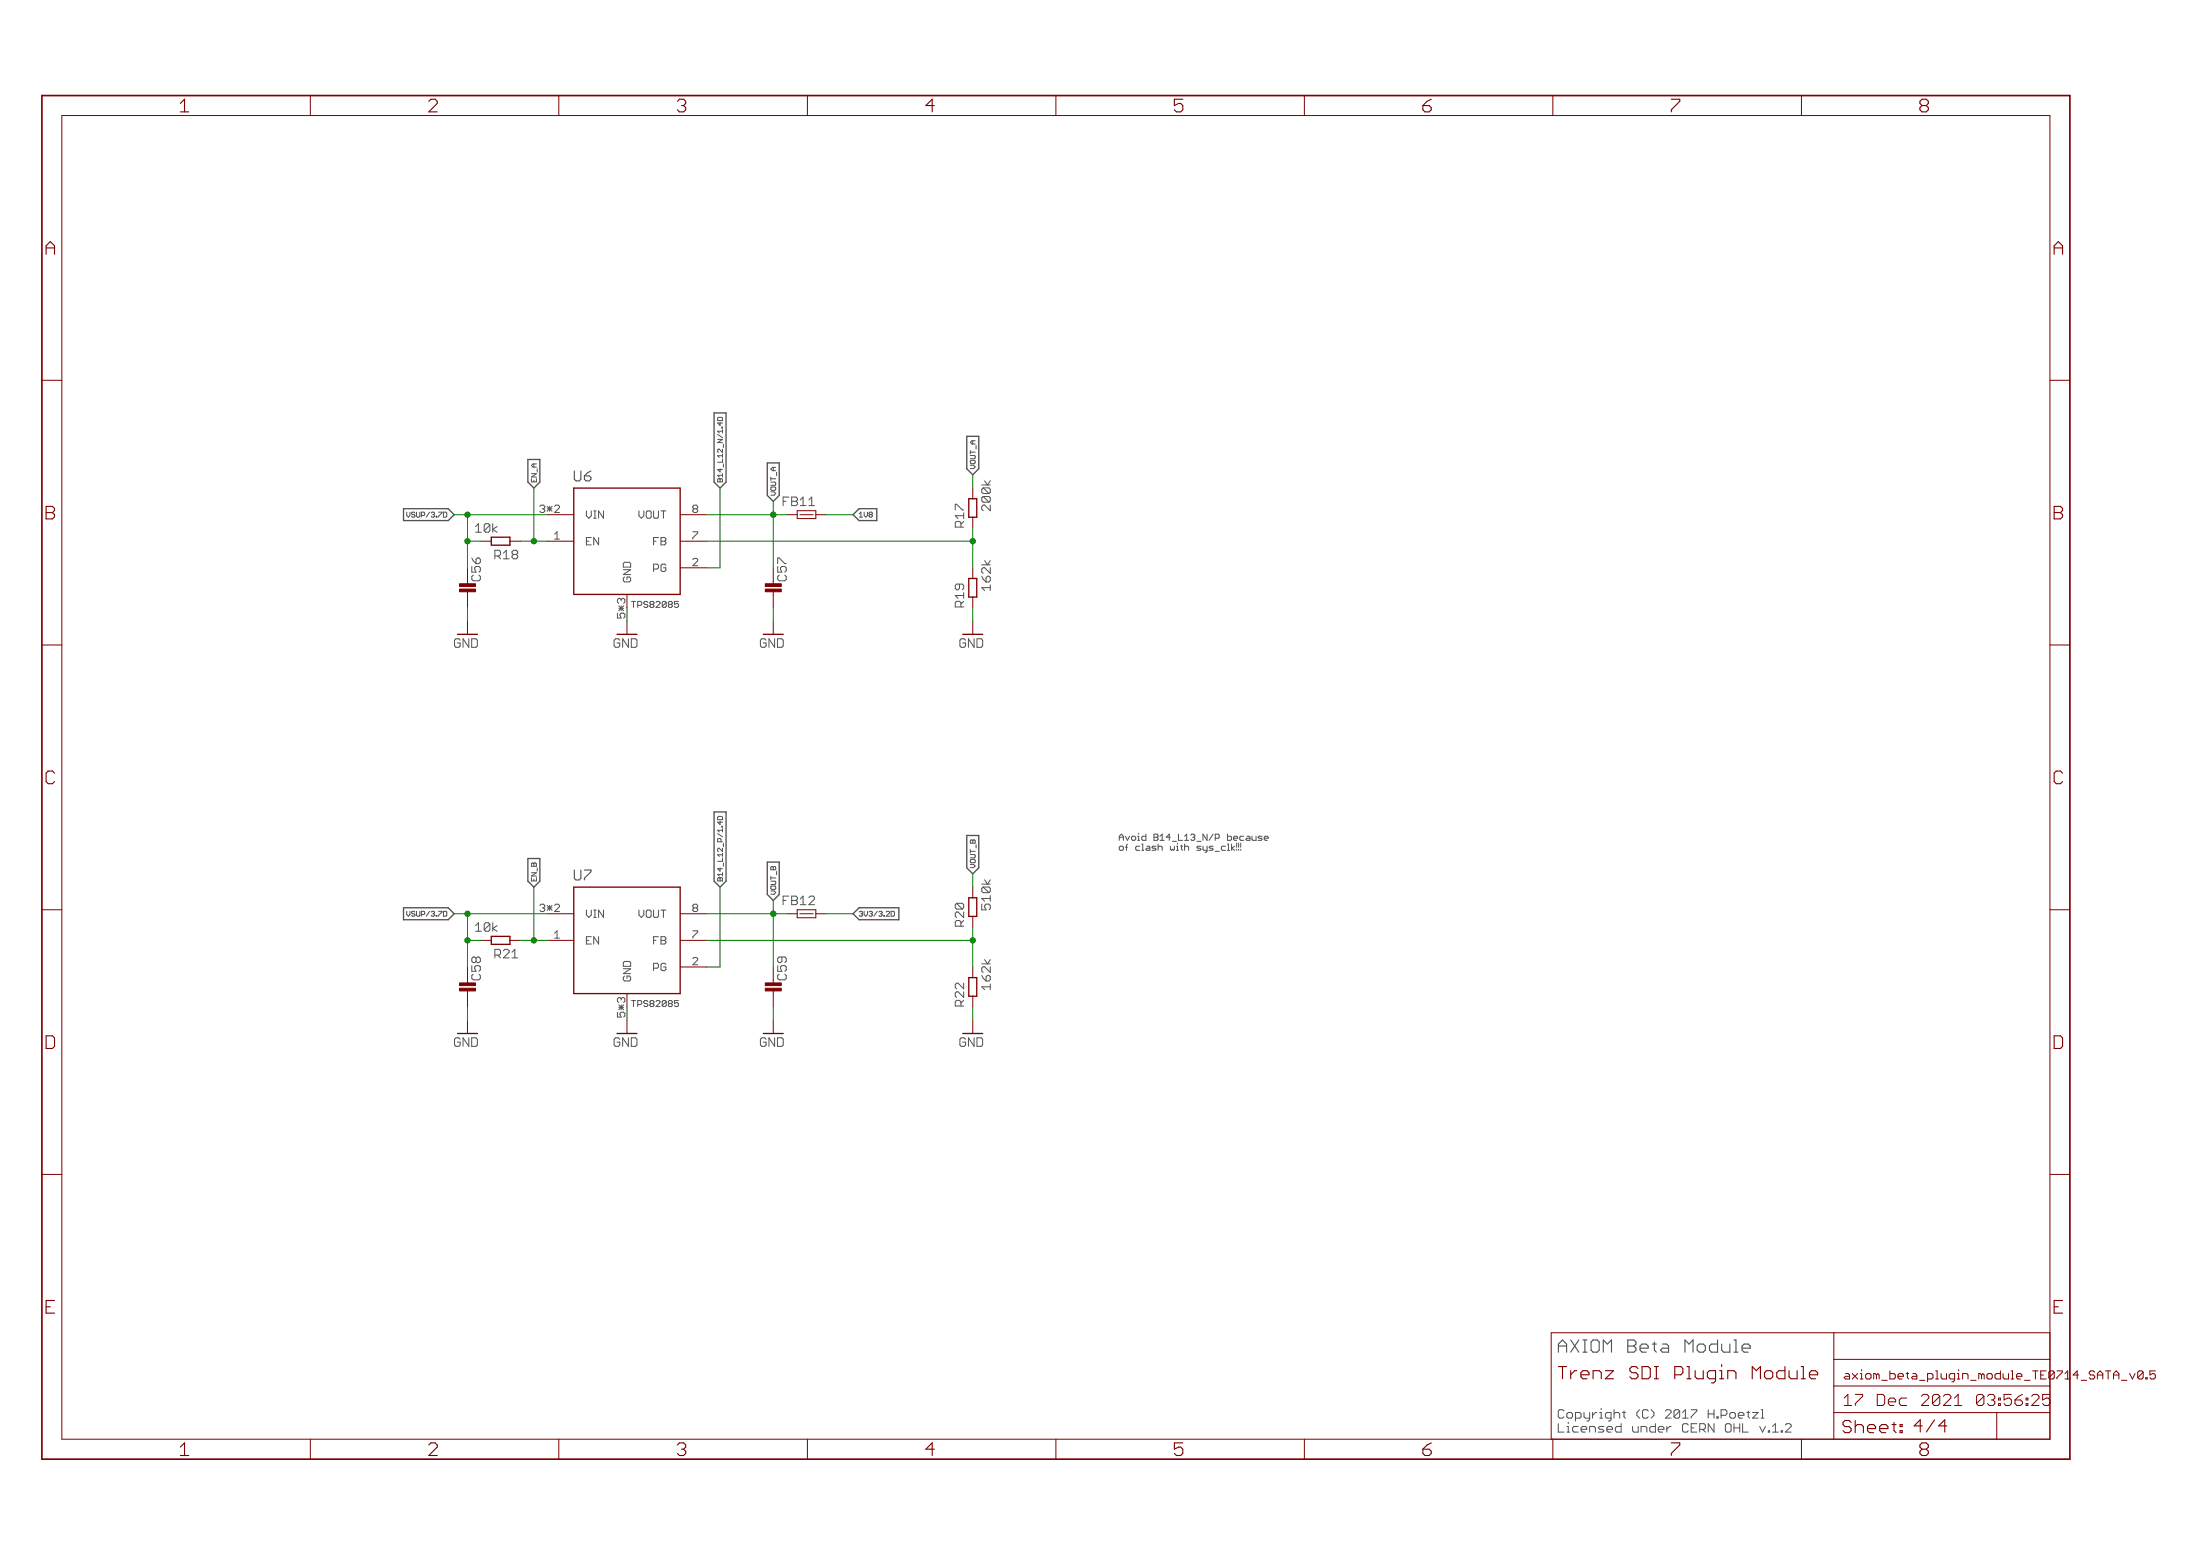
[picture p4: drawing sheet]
<svg xmlns="http://www.w3.org/2000/svg" width="420mm" height="297mm" viewBox="0 0 420 297" stroke-linecap="round" stroke-linejoin="round" font-family="sans-serif">
<path d="M109.7 89.9v1.6l.3 .3h.6M109.7 166.1v1.6l.3 .3h.6M297.6 257h1.6M298.4 255.8l-.8 .8v1.5" fill="none" stroke="#505050" stroke-width=".21"/>
<g fill="none" stroke="#505050" stroke-width=".19">
<path d="M137.2 79.7h.6l.2 .1v.5h-.9v-.5zM77.7 97.8v.6l.3 .3 .3-.3v-.6M78.6 98.6l.2 .1h.3M79.1 97.8h-.3l-.2 .1 .2 .3h.3M101.5 91.4v.6h.9v-.6M101.5 90.4h.9l-.9 .7h.9M102 88.6v.6M102 91.7v.3M102.4 88.6h-.6l-.3 .3 .3 .3h.6M102.6 89.5v.6M103.1 96.7l.2-.3h.5l.2 .3v.2l-.2 .2M103.6 97.1h.2"/>
<path d="M103.8 97.1l.2 .3v.2l-.2 .2h-.5l-.2-.2M112 97.5v1l.5 .4 .4-.4M122 97.5v1l.5 .4M132.5 97.1l-.2-.2v-.2l.2-.3h.5l.2 .3v.2l-.2 .2M132.5 97.1l-.2 .3v.2l.2 .2h.5l.2-.2v-.2l-.2-.3M132.5 97.1h.5M137.1 88.2h.9M137.1 83.9h.9l-.9 .6h.9M137.1 82.9l.9 .7M137.2 86.4l-.1-.2v-.3l.1-.2h.2l.6 .7M137.5 91.5l-.3-.1-.1 .1v.5h.9M137.5 91.5l.2-.1 .3 .1"/>
<path d="M137.5 80.6v.6l-.4-.4h.9M137.5 89.5v.6l-.4-.5h.9M137.5 91.5v.5M138 90.7h-.9l.3 .4M138 87h-.9l.3 .3M138 82.3h-.9l.3 .3M138 81.5h-.2v.2h.2M147.2 93.1l.2-.1h.6l.1 .1v.3l-.1 .2h-.6zM147.2 93.9h.6l.3 .3-.3 .3h-.6M147.2 91.1v.6M147.2 92h.8l.1 .2v.3l-.1 .1h-.8M147.2 91.4h.9"/>
<path d="M147.7 89.2v.7M148.1 89.2h-.6l-.3 .3 .3 .4h.6M148.3 90.1v.7M149.6 95.7h.5M150.6 94.9h-1v1.6M164.1 98.1l.3-.3v.9M164.1 98.7h.6M165 97.8v.6l.4 .3M182.4 97.3v-1h.3l1.1 1M183.2 99.5h-.5l-.3 .3v.8h1.6M184 98.4h-1.6l.6 .6M185.3 88.8h.6l.3 .3-.3 .4h-.6"/>
<path d="M185.3 86v.6M185.3 87h.8l.1 .1v.3l-.1 .2h-.8M185.3 86.3h.9M185.5 87.9h.6l.1 .1v.3l-.1 .2h-.6l-.2-.2v-.3zM185.8 84.1v.7M186.2 84.1h-.6l-.3 .4 .3 .3h.6M186.4 85.1v.6M187.5 93.4l.3-.3 1.1 1.1h-1.1l-.3-.2zM187.5 95l.3-.2 1.1 1.1h-1.1l-.3-.3zM187.5 92.6h1.6M187.8 94.8h1.1M187.8 93.1h1.1"/>
<path d="M188 96.4h-.2l-.3 .3v.5l.3 .3M90.1 108.1v1.1h.8M90.1 106.5l.3 .6 .5 .5M90.4 109.8l-.3 .2v.6l.3 .3h1.1M90.8 100.5l.6-.5v1.6M90.8 101.6h1.1M94.5 106.1h.8M95.1 106.1l.5 .6M95.3 105.1h-.8v1.6M105.9 102l.5-.5v1.4M105.9 102.9h.9M112 103.3h.5"/>
<path d="M112.9 102.6h-.9v1.4h.9M117.9 117.1v.9h.7l-.2-.5v-.2l.2-.2M118.2 115.7l.9 .9M118.2 116.1h.9M118.6 114.5l-.2-.3h-.2l-.3 .3v.4l.3 .3M119 108.8h1.4l-1.4 .9h1.4M119.1 115.7l-.9 .9M119.3 110.2l-.3 .2v.4l.3 .3h.9M120.2 107.3h-.9l-.3 .3v.7h1.4M121.8 115.6h.6M122.4 114.8h-.6v1.2M124.8 103.3h.5"/>
<path d="M125.8 102.6h-1v1.4M125.8 107.9l-.3-.2h-.7v1.4M125.8 108.4l-.3 .2h-.7M132.3 106.8l.2-.2h.5l.2 .2v.3l-.9 .9h.9M132.3 101.5h.9M133.2 101.7l-.9 1v.2M148.5 107.6v-1.1h.3l1.1 1.1M148.5 108.1v1.1h.8M148.8 109.8l-.3 .2v.6l.3 .3h1.1M183.2 114.8h-.5l-.3 .2v.9h1.6M183.8 111.5h-1.1l-.3 .3v.5l.3 .3h.3M184 113.7h-1.6l.6 .5"/>
<path d="M187.5 110l.3 .6 .5 .5M187.5 107.8h1.6M188 108.4h-.2l-.3 .2v.6l.3 .3M189.1 112.2h-1.6l.5 .5M87.4 122.7h.5M87.6 121.9h-.5l-.3 .3v1.1l.3 .3h.5M117.8 122.7h.6M118.1 121.9h-.5l-.3 .3v1.1l.3 .3h.5M145.8 122.7h.5M146 121.9h-.5l-.3 .3v1.1l.3 .3h.5M183.9 122.7h.5M184.1 121.9h-.5l-.3 .3v1.1l.3 .3h.5"/>
<path d="M137.1 159.1l.9 .6M137.2 155.9h.6l.2 .1v.5h-.9v-.5zM137.5 156.8v.6l-.4-.4h.9M138 157.7h-.2v.2h.2M138 158.5h-.9l.3 .3M213.8 159.8h.7M240.5 159.6h.5M77.7 174v.6l.3 .3 .3-.3v-.6M78.6 174.8l.2 .1h.3M79.1 174h-.3l-.2 .1 .2 .3h.3M90.8 176.7l.6-.6v1.7M90.8 177.8h1.1"/>
<path d="M101.5 167.5v.7h.9M101.5 166.6h.9l-.9 .6h.9M102 164.9l-.2-.2-.3 .2v.5h.9M102 164.9v.5M102 167.9v.3M102 164.9l.1-.2 .3 .2M103.1 172.8l.2-.2h.5l.2 .2v.3l-.2 .2M103.6 173.3h.2M103.8 173.3l.2 .2v.3l-.2 .2h-.5l-.2-.2M105.9 178.2l.5-.5v1.4M105.9 179.1h.9M112 173.7v1l.5 .4 .4-.4"/>
<path d="M112 179.5h.5M112.9 178.8h-.9v1.4h.9M122 173.7v1l.5 .4M124.8 179.5h.5M125.8 178.8h-1v1.4M132.3 177.7h.9M132.5 173.3l-.2-.2v-.3l.2-.2h.5l.2 .2v.3l-.2 .2M132.5 173.3l-.2 .2v.3l.2 .2h.5l.2-.2v-.3l-.2-.2M132.5 173.3h.5M133.2 177.9l-.9 1v.2M137.1 164.4h.9M137.2 162.6l-.1-.2 .1-.5h.2l.6 .7"/>
<path d="M137.5 167.7l-.3-.2-.1 .2v.5h.9M137.5 165.7v.6l-.4-.5h.9M137.5 167.7v.5M137.5 167.7l.2-.2 .3 .2M137.7 160.7v-.5l-.5-.1-.1 .1v.5h.9M138 166.9h-.9l.3 .3M138 163.2h-.9l.3 .3M147.2 167.3v.6M147.2 170.1h.6l.3 .3-.3 .3h-.6M147.2 168.2h.8l.1 .2M147.2 167.6h.9M147.7 165.6l-.3-.2-.2 .2v.4h.9"/>
<path d="M147.7 165.6v.4M147.7 165.6l.1-.2 .3 .2M148.1 169.3l-.1-.2h-.6l-.2 .2v.3l.2 .2h.6l.1-.2M148.1 168.7l-.1 .1h-.8M149.6 171.9h.5M150.6 171.1h-1v1.6M164.1 174.1l.2-.1h.3l.1 .1-.1 .3M164.4 174.4h.2M164.6 174.4l.1 .2-.1 .3h-.3l-.2-.1M165 174v.6l.4 .3M182.7 172.4l1.1 1.1h-1.1l-.3-.2v-.6zM182.7 172.4h1.1"/>
<path d="M183 174.1h-.3l-.3 .3v.5l.3 .3M183.2 175.7h-.5l-.3 .3v.8h1.6M185.3 162.2v.6M185.3 165h.6l.3 .3-.3 .3h-.6M185.3 163.1h.8l.1 .2M185.3 162.5h.9M185.8 160.5l-.3-.2-.2 .2v.5h.9M185.8 160.5v.5M185.8 160.5l.1-.2 .3 .2M186.2 164.2l-.1-.1h-.6l-.2 .1v.3l.2 .2h.6l.1-.2M186.2 163.6l-.1 .2h-.8M187.5 169.6l.3-.3 1.1 1.1h-1.1l-.3-.3z"/>
<path d="M187.5 172.6v1.1h.8M187.5 168.8h1.6M187.8 169.3h1.1M189.1 171.5h-1.6l.5 .5M213.8 160.4v-.8l.4-.4 .3 .4v.8M214 161.5h.4l.1 .2v.4l-.1 .2h-.4l-.2-.2v-.4zM235.8 161.5l-.6 .4 .6 .4M236.2 161v.7M236.2 162.1v.2M236.6 161v.7M236.6 162.1v.2M237 161v.7"/>
<path d="M237 162.1v.2M240.5 160h.4l.1 .2-.1 .2h-.6M241.4 160h.8l-.2-.4h-.4l-.2 .2v.4l.2 .2h.4M87.4 198.9h.5M87.6 198.1h-.5l-.3 .3v1.1l.3 .2h.5M90.1 184.3v1.1h.8M90.4 186l-.3 .2v.6l.3 .2h1.1M90.7 182.7h-.3l-.3 .3v.5l.3 .3h.3M94.5 182.3h.8M95.1 182.3l.5 .6M95.3 181.2h-.8v1.7M117.8 198.9h.6"/>
<path d="M117.9 193.2v1h.7l-.2-.5v-.2l.2-.3M118.1 198.1h-.5l-.3 .3v1.1l.3 .2h.5M118.2 191.8l.9 1M118.2 192.3h.9M118.6 190.7l-.2-.3h-.2l-.3 .3v.4l.3 .3M119 184.9h1.4l-1.4 1h1.4M119.1 191.8l-.9 1M119.3 186.3l-.3 .3v.4l.3 .3h.9M120.2 183.5h-.9l-.3 .3v.7h1.4M121.8 191.8h.6M122.4 191h-.6v1.2M125.8 184.1l-.3-.2h-.7v1.4"/>
<path d="M125.8 184.6l-.3 .2h-.7M132.3 183l.2-.2h.5l.2 .2v.2l-.9 1h.9M145.8 198.9h.5M146 198.1h-.5l-.3 .3v1.1l.3 .2h.5M148.5 184.3v1.1h.8M148.8 186l-.3 .2v.6l.3 .2h1.1M149.9 182.7h-1.1l-.3 .3v.5l.3 .3h.3M183 187.7h-.3l-.3 .3v.5l.3 .3M183 189.3h-.3l-.3 .3v.5l.3 .3M183.2 191h-.5l-.3 .2v.8h1.6M183.9 198.9h.5M184.1 198.1h-.5l-.3 .3v1.1l.3 .2h.5"/>
<path d="M187.5 186.2l.3 .5 .5 .6M187.5 184h1.6M188 184.6h-.2l-.3 .2v.6l.3 .3M189.1 188.4h-1.6l.5 .5M297.6 271.8v1.6h1.1M298.4 269.1h-.5l-.3 .3v1.1l.3 .2h.5M334.7 269.6h1.1l-1.1 1.1M336.3 269.1h.3v1.6M340.2 273.1h.2v.3h-.2zM341 272l.2-.2h.6l.3 .2v.3l-1.1 1.1h1.1"/>
</g>
<path d="M136.4 78.8h2.3v13.2l-1.2 1.2-1.1-1.2zM86.7 98.3l-1.1-1.2h-8.5v2.3h8.5M100.8 87.7h2.3v4.3l-1.1 1.2-1.2-1.2zM146.5 88.4h2.3v6.2l-1.1 1.1-1.2-1.1zM164.1 97.1h3.3v2.3h-3.3l-1.2-1.1zM184.6 83.3h2.3v6.2l-1.1 1.1-1.2-1.1zM136.4 155h2.3v13.2l-1.2 1.2-1.1-1.2zM184.6 159.5h2.3v6.2l-1.1 1.1-1.2-1.1zM77.1 173.3h8.5l1.1 1.1-1.1 1.2h-8.5zM100.8 163.9h2.3v4.3l-1.1 1.2-1.2-1.2zM146.5 164.6h2.3v6.2l-1.1 1.1-1.2-1.1zM162.9 174.4l1.2-1.1h7.6v2.3h-7.6z" fill="none" stroke="#505050" stroke-width=".25"/>
<g fill="none" stroke="#800000" stroke-width=".21">
<path d="M35.2 18.9l-.8 .8M82.3 18.9l-.4 .4M83.5 19.7l-1.6 1.7h1.6M129.8 18.9l-.4 .4M178 18.9l-1.2 1.3h1.6M225.9 18.9h-1.6v1.3l.8-.5M272.5 19.3l-.8 .9M319.2 18.9h1.6M320.8 19.3l-1.6 1.7v.4M367.1 18.9l-.4 .4v.4l.4 .5-.4 .4v.4l.4 .4M34.4 21.4h1.6M129.4 21l.4 .4"/>
<path d="M224.3 21l.4 .4M271.7 20.2v.8l.4 .4M271.7 20.2h1.2M8.8 47.3h1.6M9.6 46.1l-.8 .8v1.6M392.3 47.3h1.6M393.1 46.1l-.8 .8v1.6M8.8 97.9h1.2M10 96.7h-1.2v2.4h1.2M392.3 97.9h1.2M393.5 96.7h-1.2v2.4h1.2M9.2 147.2l-.4 .4v1.6l.4 .4"/>
<path d="M392.7 147.2l-.4 .4v1.6l.4 .4M10 197.7h-1.2v2.5h1.2M393.5 197.7h-1.2v2.5h1.2M8.8 249.5h.8M10.4 248.3h-1.6v2.4h1.6M392.3 249.5h.8M393.9 248.3h-1.6v2.4h1.6M34.4 277.9h1.6M35.2 275.4l-.8 .8M82.3 275.4l-.4 .4M83.5 276.2l-1.6 1.7h1.6M129.4 277.5l.4 .4"/>
<path d="M129.8 275.4l-.4 .4M178 275.4l-1.2 1.2h1.6M224.3 277.5l.4 .4M225.9 275.4h-1.6v1.2l.8-.4M271.7 276.6h1.2M271.7 276.6v.9l.4 .4M272.5 275.8l-.8 .8M297.6 260.9h1.6M319.2 275.4h1.6M320.8 275.8l-1.6 1.7v.4M344 260.9h.4v2.3M344 263.2h.8"/>
<path d="M345.6 262.4h1.5v-.4l-.4-.3h-.8l-.3 .3v.8l.3 .4h.8M352 273.1l.4 .4M352.4 271.2l-.4 .3v.4l.4 .4M367.1 275.4l-.4 .4v.4l.4 .4-.4 .5v.4l.4 .4"/>
</g>
<g fill="none" stroke="#800000" stroke-width=".19">
<path d="M59.3 18.2v3.9M106.7 18.2v3.9M154.2 18.2v3.9M201.7 18.2v3.9M249.1 18.2v3.9M296.6 18.2v3.9M344 18.2v3.9M11.8 22.1h379.7v252.6h-379.7zM8 72.6h3.8M391.5 72.6h3.8M104.5 98.3h5.1M129.9 98.3h5.1"/>
<path d="M150.2 98.3h2.1M152.3 97.5h3.5v1.5h-3.5zM152.8 98.3h2.5M155.8 98.3h2M185.8 93.2v2M89.3 108.4v3M89.3 113v3M89.3 118.6v2.5M91.8 103.3h2M97.4 103.3h2M104.5 103.3h5.1M119.7 118.6v2.5"/>
<path d="M129.9 108.4h5.1M129.9 103.3h5.1M147.7 108.4v3M147.7 113v3M147.7 118.6v2.5M185.8 108.4v2M185.8 118.6v2.5M8 123.1h3.8M391.5 123.1h3.8M8 173.7h3.8M91.8 179.5h2M97.4 179.5h2"/>
<path d="M104.5 174.4h5.1M104.5 179.5h5.1M129.9 174.4h5.1M129.9 179.5h5.1M150.2 174.4h2.1M152.3 173.7h3.5v1.5h-3.5zM152.8 174.4h2.5M155.8 174.4h2M185.8 169.4v2M391.5 173.7h3.8M89.3 184.6v3M89.3 189.2v3"/>
<path d="M89.3 194.8v2.5M119.7 194.8v2.5M129.9 184.6h5.1M147.7 184.6v3M147.7 189.2v3M147.7 194.8v2.5M185.8 184.6v2M185.8 194.8v2.5M8 224.2h3.8M391.5 224.2h3.8M350.2 254.4v20.3M350.2 259.5h41.3"/>
<path d="M391.5 254.4h-95.3v20.3M59.3 274.7v3.9M106.7 274.7v3.9M154.2 274.7v3.9M201.7 274.7v3.9M249.1 274.7v3.9M296.6 274.7v3.9M344 274.7v3.9M350.2 269.7h41.3M350.2 264.6h41.3M352.2 268.3h1.4M352.4 262.2h.6"/>
<path d="M352.9 266.2l-.7 .7M353.2 262.7h-.8l-.2 .3 .2 .2h.8M381.3 269.7v5M390.1 266.2h1.4M390.1 267.3l.7-.4h.4l.3 .4M391.5 267.9l-.3 .4h-.7M409.8 263h.3v.2h-.3M411.6 261.7h-1v.8l.8-.3 .2 .3v.5l-.2 .2h-.6l-.2-.2"/>
</g>
<g fill="none" stroke="#800000" stroke-width=".25">
<path d="M109.6 93.2h20.3v20.3h-20.3zM185.8 95.2h.7v3.5h-.7M93.8 102.6v1.5h3.6v-1.5M185.8 110.4h.7v3.6h-.7M87.4 121.1h3.8M117.8 121.1h3.8M145.8 121.1h3.8M183.9 121.1h3.8M93.8 178.8v1.5h3.6v-1.5M109.6 169.4h20.3v20.3h-20.3zM185.8 171.4h.7v3.5h-.7M87.4 197.3h3.8"/>
<path d="M117.8 197.3h3.8M145.8 197.3h3.8M183.9 197.3h3.8M185.8 186.6h.7v3.6h-.7"/>
</g>
<g fill="#800000" stroke="#800000" stroke-width=".19">
<path d="M146.2 112.5h3v.5h-3z"/>
<path d="M146.2 111.4h3v.6h-3z"/>
<path d="M87.8 112.5h3v.5h-3z"/>
<path d="M87.8 111.4h3v.6h-3z"/>
<path d="M146.2 188.7h3v.5h-3z"/>
<path d="M146.2 187.6h3v.6h-3z"/>
<path d="M87.8 188.7h3v.5h-3z"/>
<path d="M87.8 187.6h3v.6h-3z"/>
</g>
<path d="M8 18.2h387.3v260.4h-387.3z" fill="none" stroke="#800000" stroke-width=".32"/>
<g fill="none" stroke="#008000" stroke-width=".19">
<path d="M86.7 98.3h17.8M89.3 98.3v10.1M102 93.2v10.1M135 98.3h15.2M137.5 93.2v15.2h-2.5M147.7 95.7v12.7M157.8 98.3h5.1M185.8 90.6v2.6M89.3 116v2.6M89.3 103.3h2.5M99.4 103.3h5.1M119.7 116v2.6"/>
<path d="M135 103.3h50.8M147.7 116v2.6M185.8 100.8v7.6M185.8 116v2.6M86.7 174.4h17.8M89.3 174.4v10.2M89.3 179.5h2.5M99.4 179.5h5.1M102 169.4v10.1M135 174.4h15.2M135 179.5h50.8M137.5 169.4v15.2h-2.5"/>
<path d="M147.7 171.9v12.7M157.8 174.4h5.1M185.8 166.8v2.6M185.8 177v7.6M89.3 192.2v2.6M119.7 192.2v2.6M147.7 192.2v2.6M185.8 192.2v2.6"/>
</g>
<g fill="#008000" stroke="#008000" stroke-width=".19">
<circle cx="147.7" cy="98.3" r=".51"/>
<circle cx="102" cy="103.3" r=".51"/>
<circle cx="147.7" cy="174.4" r=".51"/>
<circle cx="102" cy="179.5" r=".51"/>
<circle cx="185.8" cy="179.5" r=".51"/>
<circle cx="185.8" cy="103.3" r=".51"/>
<circle cx="89.3" cy="174.4" r=".51"/>
<circle cx="89.3" cy="179.5" r=".51"/>
<circle cx="89.3" cy="98.3" r=".51"/>
<circle cx="89.3" cy="103.3" r=".51"/>
</g>
<g font-size="3.7" fill="#800000">
<text x="35.8" y="21.4">1</text>
<text x="83.3" y="21.4">2</text>
<text x="130.7" y="21.4">3</text>
<text x="178.2" y="21.4">4</text>
<text x="225.7" y="21.4">5</text>
<text x="273.1" y="21.4">6</text>
<text x="320.6" y="21.4">7</text>
<text x="368" y="21.4">8</text>
<text x="10.1" y="48.6">A</text>
<text x="393.6" y="48.6">A</text>
<text x="10.1" y="99.2">B</text>
<text x="393.6" y="99.2">B</text>
<text x="10.1" y="149.7">C</text>
<text x="393.6" y="149.7">C</text>
<text x="9.9" y="200.2">D</text>
<text x="393.4" y="200.2">D</text>
<text x="35.8" y="277.9">1</text>
<text x="83.3" y="277.9">2</text>
<text x="130.7" y="277.9">3</text>
<text x="178.2" y="277.9">4</text>
<text x="225.7" y="277.9">5</text>
<text x="273.1" y="277.9">6</text>
<text x="320.6" y="277.9">7</text>
<text x="368" y="277.9">8</text>
</g>
<text font-size="3.6" fill="#505050" x="299" y="258.2">AXIOM Beta Module</text>
<g font-size="3.6" fill="#800000">
<text x="299" y="263.3">Trenz SDI Plugin Module</text>
<text x="353.3" y="273.6">Sheet: 4/4</text>
</g>
<g font-size="3.2" fill="#800000">
<text x="353.6" y="268.4">17 Dec 2021</text>
<text x="375.2" y="268.4">03:56:26</text>
</g>
<g font-size="2.9" fill="#505050">
<text x="111" y="91.9">U6</text>
<text x="111" y="168.1">U7</text>
</g>
<g font-size="2.5" fill="#800000">
<text x="92.2" y="101.7">10k</text>
<text x="185.6" y="100.7" transform="rotate(-90 185.6 100.7)">R17</text>
<text x="185.6" y="115.9" transform="rotate(-90 185.6 115.9)">R19</text>
<text x="92.2" y="177.9">10k</text>
<text x="185.6" y="176.9" transform="rotate(-90 185.6 176.9)">R20</text>
<text x="185.6" y="192.1" transform="rotate(-90 185.6 192.1)">R22</text>
</g>
<g font-size="2.5" fill="#505050">
<text x="151" y="96.6">FB11</text>
<text x="190.7" y="97.5" transform="rotate(-90 190.7 97.5)">200k</text>
<text x="95.9" y="106.8">R18</text>
<text x="93.3" y="110.9" transform="rotate(-90 93.3 110.9)">C56</text>
<text x="151.7" y="110.9" transform="rotate(-90 151.7 110.9)">C57</text>
<text x="190.7" y="112.8" transform="rotate(-90 190.7 112.8)">162k</text>
<text x="88.2" y="123.6">GND</text>
<text x="118.6" y="123.6">GND</text>
<text x="146.6" y="123.6">GND</text>
<text x="184.7" y="123.6">GND</text>
<text x="151" y="172.8">FB12</text>
<text x="190.7" y="173.7" transform="rotate(-90 190.7 173.7)">510k</text>
<text x="95.9" y="182.9">R21</text>
<text x="93.3" y="187.1" transform="rotate(-90 93.3 187.1)">C58</text>
<text x="151.7" y="187.1" transform="rotate(-90 151.7 187.1)">C59</text>
<text x="190.7" y="188.9" transform="rotate(-90 190.7 188.9)">162k</text>
<text x="88.2" y="199.8">GND</text>
<text x="118.6" y="199.8">GND</text>
<text x="146.6" y="199.8">GND</text>
<text x="184.7" y="199.8">GND</text>
<text x="299" y="270.8">Copyright (C) 2017 H.Poetzl</text>
<text x="299" y="273.5">Licensed under CERN OHL v.1.2</text>
</g>
<g font-size="2.3" fill="#800000">
<text x="353.6" y="263.3">axiom_beta_plugin_module_TE0714</text>
<text x="395.8" y="263.3">_SATA_v0.5</text>
</g>
<g font-size="2.1" fill="#505050">
<text x="104.9" y="97.9">3*2</text>
<text x="113.4" y="99">VIN</text>
<text x="123" y="99">VOUT</text>
<text x="113.4" y="104.1">EN</text>
<text x="126.3" y="104.1">FB</text>
<text x="133.7" y="103">7</text>
<text x="122" y="111.1" transform="rotate(-90 122 111.1)">GND</text>
<text x="126.1" y="109.2">PG</text>
<text x="104.9" y="174.1">3*2</text>
<text x="113.4" y="175.2">VIN</text>
<text x="123" y="175.2">VOUT</text>
<text x="133.7" y="179.2">7</text>
<text x="113.4" y="180.3">EN</text>
<text x="126.1" y="185.4">PG</text>
<text x="126.3" y="180.3">FB</text>
<text x="122" y="187.3" transform="rotate(-90 122 187.3)">GND</text>
</g>
<g font-size="2.1" fill="#800000">
<text x="120.8" y="117.6" transform="rotate(-90 120.8 117.6)">5*3</text>
<text x="120.8" y="193.8" transform="rotate(-90 120.8 193.8)">5*3</text>
</g>
<g font-size="1.8" fill="#505050">
<text x="122.5" y="116">TPS82085</text>
<text x="215.2" y="160.5">Avoid B14_L13_N/P because</text>
<text x="215.2" y="162.4">of clash with sys_clk!!!</text>
<text x="122.5" y="192.2">TPS82085</text>
</g>
<g font-size="1.4" fill="#505050">
<text x="139.5" y="92" transform="rotate(-90 139.5 92)">B14_L12_N/1.4D</text>
<text x="79.4" y="98.8">VSUP/3.7D</text>
<text x="165.5" y="98.8">1V8</text>
<text x="187.7" y="165.7" transform="rotate(-90 187.7 165.7)">VOUT_B</text>
<text x="103.9" y="168.2" transform="rotate(-90 103.9 168.2)">EN_B</text>
<text x="139.5" y="168.2" transform="rotate(-90 139.5 168.2)">B14_L12_P/1.4D</text>
<text x="149.6" y="170.7" transform="rotate(-90 149.6 170.7)">VOUT_B</text>
<text x="79.4" y="174.9">VSUP/3.7D</text>
<text x="165.5" y="174.9">3V3/3.2D</text>
</g>
</svg>
